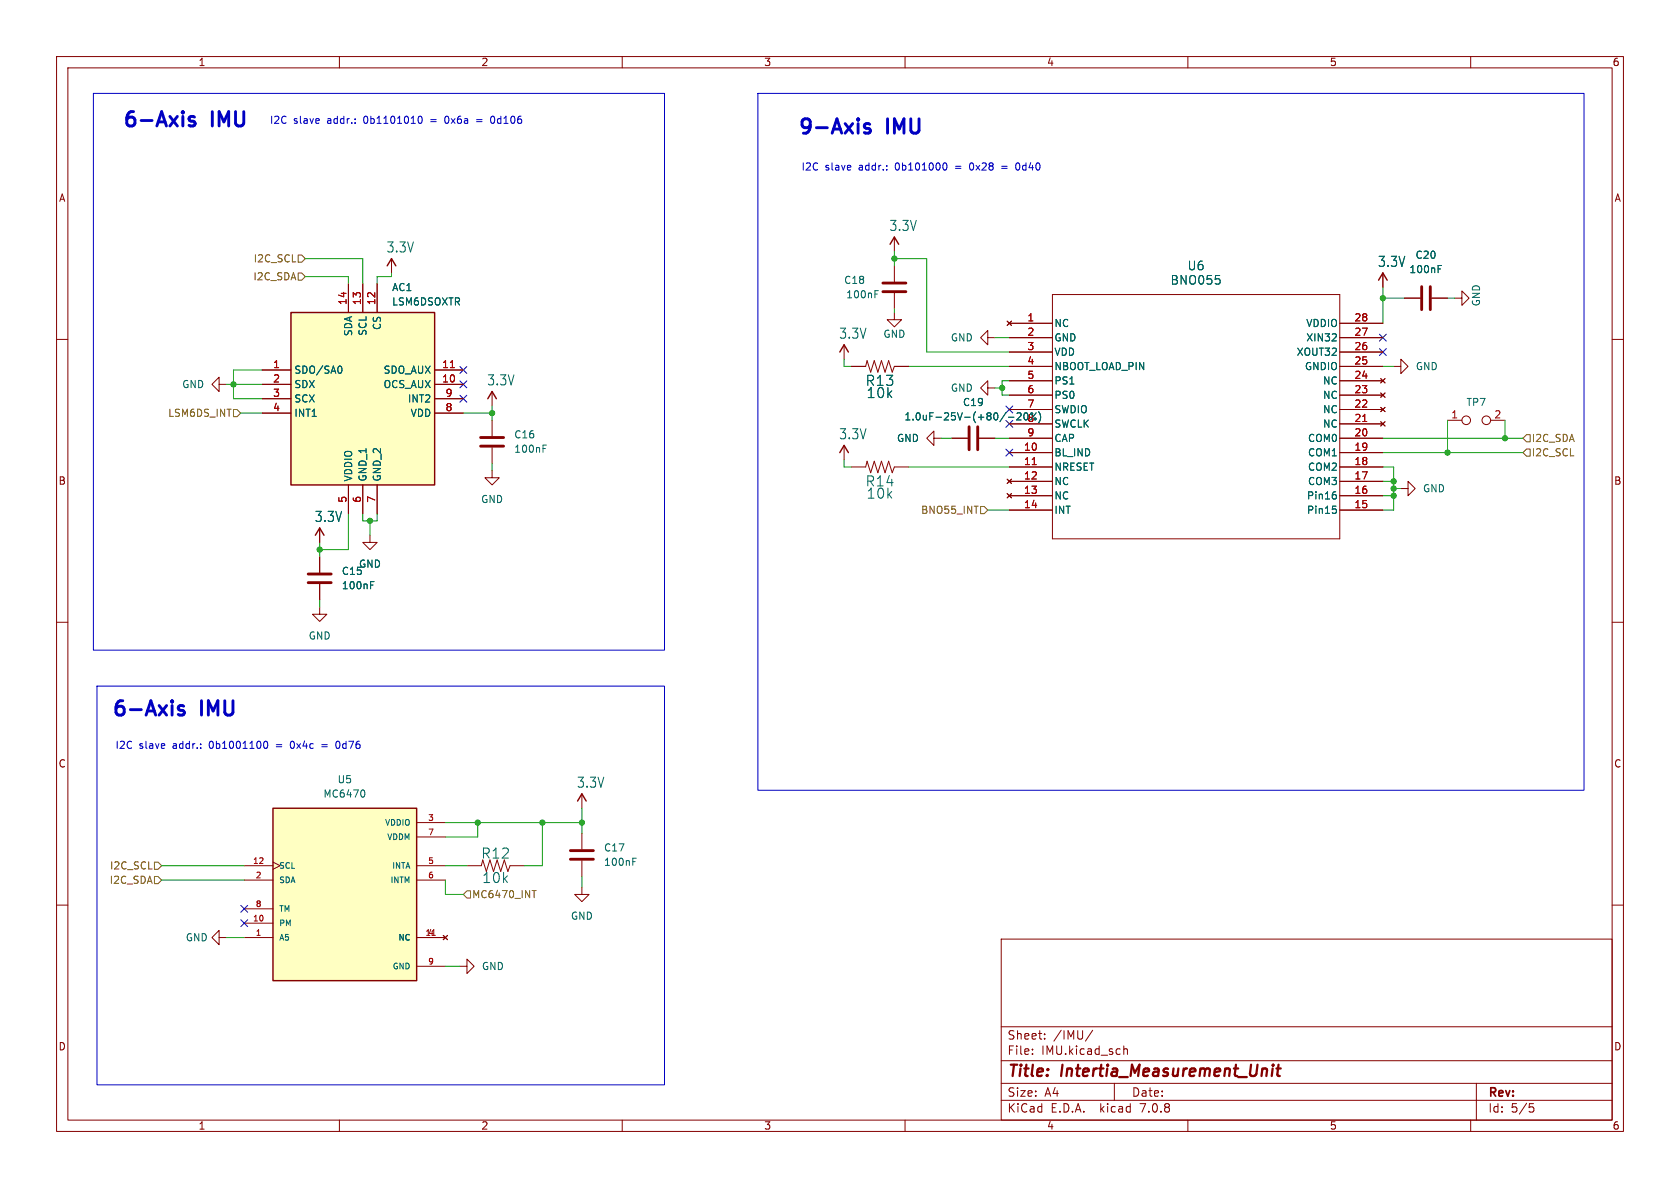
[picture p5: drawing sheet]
<svg xmlns="http://www.w3.org/2000/svg" width="297mm" height="210mm" viewBox="0 0 297 210" stroke-linecap="round" stroke-linejoin="round" font-family="sans-serif">
<g fill="none" stroke="#840000" stroke-width=".18">
<path d="M10 10h277v190h-277zM12 12h273v186h-273zM60 10v2M110 10v2M160 10v2M210 10v2M260 10v2M10 60h2M61.6 50.2v5M64.1 50.2v5M66.7 50.2v5M69.2 45.7v2.6"/>
<path d="M158.1 55.2v1.3h1.3l-1.3 1.3-1.3-1.3h1.3M158.1 41.9v2.6M158.1 47v2.8M158.1 51.8v2.8M174.6 59.7v-1.3l-1.2 1.3 1.2 1.3v-1.3h1.3M178.1 56.8l.7 .7M178.4 57.2h7.7M178.4 59.7h7.7M178.8 56.8l-.7 .7M186.1 52.1h50.8v43.2h-50.8zM236.9 57.2h7.6M236.9 59.7h7.6"/>
<path d="M244.5 48.3v2.5M248.3 52.7h2.8M253.1 52.7h2.8M257.2 52.7h1.2v-1.3l1.3 1.3-1.3 1.3v-1.3M285 60h2M38.7 67.9v-1.2l-1.2 1.2 1.2 1.3v-1.3h1.3M46.4 65.4h5M46.4 67.9h5M46.4 70.5h5M46.4 73h5M76.8 65.4h5.1M76.8 67.9h5.1"/>
<path d="M76.8 70.5h5.1M76.8 73h5.1M87 69.2v2.6M87 74.3v2.8M87 79.1v2.8M149.2 61v2.5M149.2 78.7v2.6M150.5 64.8h2.5l.3-1 .6 2 .7-2 .6 2 .6-2 .7 2 .6-2 .6 2 .4-1h2.6M165.1 77.5v-1.3l-1.3 1.3 1.3 1.2v-1.2h1.3M168.3 77.5h2.8M173.1 77.5h2.8M174.6 68.6v-1.3l-1.2 1.3 1.2 1.3v-1.3h1.3"/>
<path d="M178.4 77.5h7.7M178.4 74.9h7.7M178.4 72.4h7.7M178.4 69.9h7.7M178.4 67.3h7.7M178.4 62.2h7.7M178.4 64.8h7.7M236.9 77.5h7.6M236.9 74.9h7.6M236.9 72.4h7.6M236.9 69.9h7.6M236.9 67.3h7.6"/>
<path d="M236.9 62.2h7.6M236.9 64.8h7.6M244.1 74.5l.8 .8M244.1 72l.8 .8M244.1 69.5l.8 .7M244.1 66.9l.8 .8M244.9 74.5l-.8 .8M244.9 72l-.8 .8M244.9 69.5l-.8 .7M244.9 66.9l-.8 .8M246.4 64.8h1.2v-1.3l1.3 1.3-1.3 1.2v-1.2M255.9 74.3h2.5"/>
<path d="M263.5 74.3h2.6M56.5 93.3v2.6M56.5 98.4v2.8M61.6 85.7v5.1M64.1 85.7v5.1M65.4 94.6v1.3h1.3l-1.3 1.3-1.3-1.3h1.3M66.7 85.7v5.1M87 83.2v1.3h1.3l-1.3 1.2-1.3-1.2h1.3M150.5 82.6h2.5l.3-1.1 .6 2.1 .7-2.1 .6 2.1 .6-2.1 .7 2.1 .6-2.1 .6 2.1 .4-1h2.6M178.1 84.7l.7 .8M178.1 87.2l.7 .8M178.4 80h7.7"/>
<path d="M178.4 82.6h7.7M178.4 85.1h7.7M178.4 87.6h7.7M178.4 90.2h7.7M178.8 84.7l-.7 .8M178.8 87.2l-.7 .8M236.9 80h7.6M236.9 82.6h7.6M236.9 85.1h7.6M236.9 87.6h7.6M236.9 90.2h7.6M247.6 86.4h1.3v-1.3l1.3 1.3-1.3 1.2v-1.2"/>
<path d="M10 110h2M56.5 107.3v1.3h1.3l-1.3 1.3-1.3-1.3h1.3M56.5 103.3v2.7M285 110h2M10 160h2M43.2 153h5.1M43.2 155.6h5.1M48.3 152.4l1.2 .6-1.2 .7M73.7 153h5M73.7 155.6h5M73.7 145.4h5M73.7 148h5"/>
<path d="M82.5 153h2.6l.2-1 .7 2.1 .6-2.1 .6 2.1 .7-2.1 .6 2.1 .7-2.1 .6 2.1 .4-1.1h2.5M102.9 156.8v1.3h1.2l-1.2 1.3-1.3-1.3h1.3M102.9 140.3v2.6M102.9 147.3v2.8M102.9 152.1v2.8M285 160h2M38.7 165.7v-1.2l-1.2 1.2 1.2 1.3v-1.3h1.3M43.2 165.7h5.1M43.2 163.2h5.1M43.2 160.7h5.1M73.7 165.7h5M73.7 170.8h5"/>
<path d="M78.4 165.4l.7 .7M79.1 165.4l-.7 .7M81.3 170.8h1.2v-1.3l1.3 1.3-1.3 1.3v-1.3M177 166h108v32h-108zM60 198v2M110 198v2M160 198v2M177 194.5h108M177 191.5h108M177 187.5h108M177 181.5h108M182.5 186.3v.1"/>
<path d="M182.5 185.5v.1M184.7 183.6v.1M184.7 182.8v.1M193.2 182.1l-1.3 2M197 191.5v3M198.7 184.9v1.5M198.7 185.5l.2-.1 .3 .1 .1 .9M210 198v2M260 198v2M261 191.5v6.5M270.4 195.1h.7M270.5 195.7h.4l.3 .3-.2 .5-.5 .1"/>
<circle cx="259.2" cy="74.3" r=".76"/>
<circle cx="262.8" cy="74.3" r=".76"/>
</g>
<path d="M225 188.9l-.2 1.3M225.1 188.2l-.1 .1 .1 .1M225.1 188.2l.1 .1-.1 .1M225.1 188.2v.2M225.7 188.9h.7M226 188.2l-.2 1.7 .1 .2 .4 .1" fill="none" stroke="#840000" stroke-width=".4"/>
<path d="M156.1 51.6h4M156.1 50h4M251.3 50.7v4M252.9 50.7v4M85 78.9h4M85 77.3h4M171.3 75.4v4.1M172.8 75.4v4.1M54.5 103h4M54.5 101.5h4M100.8 151.9h4.1M100.8 150.4h4.1" fill="none" stroke="#840000" stroke-width=".51"/>
<g fill="none" stroke="#006464" stroke-width=".18">
<path d="M154.7 52h.4M154.7 51.4h.6M215.6 49.4v.7M254.2 47.5h.5M254.2 46.9h.6M60.1 64.7a.79 .79 0 0 1 0 1.3M96 79.3h.4M96 78.7h.6M178.3 73.8h1M179.8 73.1l.5-.1 .2 .3-.8 .9h.8M183 73.9l.2 .2-.2 .1M183.2 73l-1 1.2"/>
<path d="M183.6 72.8a1.46 1.46 0 0 1 0 1.9M235.6 89.5h.6M235.9 86.9h.2M236 90l.3 .2v.3l-.3 .2M236 87.4l.3 .3v.3l-.3 .2M65.5 103.4h.4M65.5 102.8h.6M64.2 139.6a.79 .79 0 0 1 0 1.3M111.9 152.3h.4M111.9 151.7h.6"/>
</g>
<path d="M79.6 65h.7M240.9 74.5h.7M182.5 82.1h.7M76.4 165.3h.6" fill="none" stroke="#a90000" stroke-width=".18"/>
<path d="M51.4 55.2h25.4v30.5h-25.4zM68.5 47l.7-1.3 .8 1.3M157.4 43.2l.7-1.3 .8 1.3M243.7 49.5l.8-1.2 .7 1.2M86.2 70.5l.8-1.3 .8 1.3M148.5 62.2l.7-1.2 .8 1.2M55.8 94.6l.7-1.3 .8 1.3M148.5 80l.7-1.3 .8 1.3M48.3 142.9h25.4v30.5h-25.4zM102.1 141.6l.8-1.3 .7 1.3" fill="none" stroke="#840000" stroke-width=".25"/>
<g fill="#ffffc2" stroke="#ffffc2" stroke-width=".18">
<path d="M48.3 142.9h25.4v30.5h-25.4z"/>
<path d="M51.4 55.2h25.4v30.5h-25.4z"/>
</g>
<path d="M52.7 45.1h.6l.7 .6-.7 .7h-.6zM52.7 48.3h.6l.7 .6-.7 .6h-.6zM41.3 72.4h.6l.6 .6-.6 .7h-.6zM269.2 77.5l.7-.7h.6v1.3h-.6zM173.4 89.5h.6l.6 .7-.6 .6h-.6zM269.2 80l.7-.6h.6v1.2h-.6zM27.3 154.9h.6l.7 .7-.7 .6h-.6zM27.3 152.4h.6l.7 .6-.7 .7h-.6zM82.5 157.5h.7v1.3h-.7l-.6-.7zM94.1 157.4h.7" fill="none" stroke="#725600" stroke-width=".18"/>
<path d="M34.4 20.7l-.6-.1-.4 .3 .1 .4 .9 .2 .1 .3-.1 .4-.3 .1-.7-.1M153.8 22l-.6-.2-.4 .4 .1 .4 .9 .2 .1 .3-.1 .3-.3 .1-.7-.1M32.5 124.8l-.6-.1-.4 .4 .1 .3 .9 .3 .1 .2-.1 .4-.3 .1-.7-.1" fill="none" stroke="#0000c2" stroke-width=".51"/>
<g fill="none" stroke="#0000c2" stroke-width=".18">
<path d="M16.5 16.5h101v98.4h-101zM134 16.5h146v123.2h-146zM73.9 21l.1-.3 .2-.2a.68 .68 0 0 1 .5 .7 .68 .68 0 0 1-.5 .6l-.2-.1-.1-.4M78.8 20.6l-.2 .4 .2 .8M84.3 21.1h.9M84.3 21.5h.9M87.3 20.6l-.1-.1a.68 .68 0 0 0-.5 .7 .68 .68 0 0 0 .5 .6h.1M166.9 28.9l.1-.1a.68 .68 0 0 1 .4 .6 .68 .68 0 0 1-.4 .7l-.1-.1M171.6 28.9l-.2 .4 .2 .7M177.1 29.4h1M177.1 29.8h1M180.1 28.9l-.1-.1a.68 .68 0 0 0-.5 .6 .68 .68 0 0 0 .5 .7l.1-.1"/>
<path d="M17.1 121.3h100.4v70.5h-100.4zM46.6 131.5l.1-.3 .2-.2a.68 .68 0 0 1 .4 .7 .68 .68 0 0 1-.4 .6l-.2-.1-.1-.4M51.5 131.1l-.2 .4 .2 .7M56.9 131.6h1M56.9 132h1M59.9 131.1l-.1-.1a.68 .68 0 0 0-.5 .7 .68 .68 0 0 0 .5 .6l.1-.1"/>
</g>
<g fill="none" stroke="#009600" stroke-width=".18">
<path d="M54 48.9h7.6v1.3M54 45.7h10.1v4.5M69.2 48.3v.6h-2.5v1.3M158.1 45.7h5.7v16.5h14.6M158.1 44.5v2.5M158.1 54.6v.6M175.9 59.7h2.5M244.5 52.7h3.8M244.5 50.8v6.4M255.9 52.7h1.3M40 67.9h6.4M42.5 73h3.9"/>
<path d="M46.4 65.4h-5.1v5.1h5.1M81.9 73h5.1M87 71.8v2.5M149.2 63.5v1.3h1.3M160.7 64.8h17.7M166.4 77.5h1.9M175.9 77.5h2.5M175.9 68.6h1.3M178.4 67.3h-1.2v2.6h1.2M244.5 64.8h1.9M244.5 77.5h24.7M255.9 74.3v5.7"/>
<path d="M266.1 74.3v3.2M56.5 95.9v2.5M61.6 90.8v6.4h-5.1M64.1 90.8v1.3h2.6v-1.3M65.4 92.1v2.5M87 81.9v1.3M149.2 81.3v1.3h1.3M160.7 82.6h17.7M174.6 90.2h3.8M244.5 82.6h1.9v7.6h-1.9M244.5 87.6h1.9M244.5 80h24.7"/>
<path d="M244.5 85.1h1.9M246.4 86.4h1.2M56.5 106v1.3M28.6 153h14.6M28.6 155.6h14.6M78.7 145.4h24.2M78.7 153h3.8M78.7 155.6v2.5h3.2M84.5 145.4v2.6h-5.8M95.9 145.4v7.6h-3.2M102.9 142.9v4.4M102.9 154.9v1.9"/>
<path d="M40 165.7h3.2M78.7 170.8h2.6"/>
</g>
<g fill="none" stroke="#000084" stroke-width=".18">
<path d="M243.9 59.1l1.2 1.2M245.1 59.1l-1.2 1.2M81.3 67.3l1.2 1.3M81.3 69.9l1.2 1.2M81.3 64.8l1.2 1.2M82.5 67.3l-1.2 1.3M82.5 69.9l-1.2 1.2M82.5 64.8l-1.2 1.2M177.8 74.3l1.2 1.2M177.8 71.8l1.2 1.2M177.8 79.4l1.2 1.2M179 74.3l-1.2 1.2"/>
<path d="M179 71.8l-1.2 1.2M179 79.4l-1.2 1.2M243.9 61.6l1.2 1.2M245.1 61.6l-1.2 1.2M42.6 162.6l1.2 1.2M42.6 160l1.2 1.3M43.8 162.6l-1.2 1.2M43.8 160l-1.2 1.3"/>
</g>
<g fill="#009600" stroke="#009600" stroke-width=".18">
<circle cx="246.4" cy="87.6" r=".46"/>
<circle cx="87" cy="73" r=".46"/>
<circle cx="65.4" cy="92.1" r=".46"/>
<circle cx="41.3" cy="67.9" r=".46"/>
<circle cx="102.9" cy="145.4" r=".46"/>
<circle cx="95.9" cy="145.4" r=".46"/>
<circle cx="84.5" cy="145.4" r=".46"/>
<circle cx="158.1" cy="45.7" r=".46"/>
<circle cx="177.2" cy="68.6" r=".46"/>
<circle cx="255.9" cy="80" r=".46"/>
<circle cx="246.4" cy="85.1" r=".46"/>
<circle cx="246.4" cy="86.4" r=".46"/>
<circle cx="266.1" cy="77.5" r=".46"/>
<circle cx="244.5" cy="52.7" r=".46"/>
<circle cx="56.5" cy="97.2" r=".46"/>
</g>
<g font-size="3.5" fill="#0000c2">
<text x="21.6" y="22.6">6-Axis</text>
<text x="37.6" y="22.6">IMU</text>
<text x="141" y="23.9">9-Axis</text>
<text x="157" y="23.9">IMU</text>
<text x="19.7" y="126.8">6-Axis</text>
<text x="35.7" y="126.8">IMU</text>
</g>
<g font-size="2.8" fill="#840000">
<text x="178" y="190.9">Title:</text>
<text x="187.7" y="190.9">Intertia_Measurement_Unit</text>
</g>
<g font-size="2.5" fill="#006464">
<text x="157.2" y="41">3.3V</text>
<text x="68.3" y="44.8">3.3V</text>
<text x="243.5" y="47.4">3.3V</text>
<text x="148.3" y="60.1">3.3V</text>
<text x="86" y="68.3">3.3V</text>
<text x="152.9" y="68.4">R13</text>
<text x="153.1" y="70.6">10k</text>
<text x="148.3" y="77.9">3.3V</text>
<text x="152.9" y="86.2">R14</text>
<text x="153.1" y="88.4">10k</text>
<text x="55.6" y="92.5">3.3V</text>
<text x="101.9" y="139.5">3.3V</text>
<text x="85" y="152">R12</text>
<text x="85.2" y="156.3">10k</text>
</g>
<g font-size="2.1" fill="#006464">
<text x="209.9" y="48">U6</text>
<text x="206.8" y="50.5">BNO055</text>
</g>
<g font-size="2.1" fill="#840000">
<text x="178" y="184">Sheet:</text>
<text x="186.2" y="184">/IMU/</text>
<text x="178" y="186.7">File:</text>
<text x="184.1" y="186.7">IMU.kicad_sch</text>
<text x="178" y="196.9">KiCad</text>
<text x="178" y="194.1">Size:</text>
<text x="184.7" y="194.1">A4</text>
<text x="185.7" y="196.9">E.D.A.</text>
<text x="194.6" y="196.9">kicad</text>
<text x="200" y="194.1">Date:</text>
<text x="201.8" y="196.9">7.0.8</text>
<text x="263" y="194.3">Rev:</text>
<text x="263" y="196.9">Id:</text>
<text x="267.1" y="196.9">5/5</text>
</g>
<g font-size="1.8" fill="#840000">
<text x="35" y="11.9">1</text>
<text x="85" y="11.9">2</text>
<text x="135" y="11.9">3</text>
<text x="185" y="11.9">4</text>
<text x="235" y="11.9">5</text>
<text x="285" y="11.9">6</text>
<text x="10.3" y="35.9">A</text>
<text x="285.3" y="35.9">A</text>
<text x="10.3" y="85.9">B</text>
<text x="285.3" y="85.9">B</text>
<text x="10.3" y="135.9">C</text>
<text x="285.3" y="135.9">C</text>
<text x="10.3" y="185.9">D</text>
<text x="285.3" y="185.9">D</text>
<text x="35" y="199.9">1</text>
<text x="85" y="199.9">2</text>
<text x="135" y="199.9">3</text>
<text x="185" y="199.9">4</text>
<text x="235" y="199.9">5</text>
<text x="285" y="199.9">6</text>
</g>
<g font-size="1.8" fill="#0000c2">
<text x="47.6" y="22">I2C</text>
<text x="51.9" y="22">slave</text>
<text x="57.9" y="22">addr.:</text>
<text x="64.6" y="22">0b1101010</text>
<text x="76.6" y="22">=</text>
<text x="79.3" y="22">0x6a</text>
<text x="87.8" y="22">0d106</text>
<text x="141.6" y="30.2">I2C</text>
<text x="145.9" y="30.2">slave</text>
<text x="151.9" y="30.2">addr.:</text>
<text x="158.5" y="30.2">0b101000</text>
<text x="169.3" y="30.2">=</text>
<text x="172.1" y="30.2">0x28</text>
<text x="180.6" y="30.2">0d40</text>
<text x="20.3" y="132.5">I2C</text>
<text x="24.6" y="132.5">slave</text>
<text x="30.6" y="132.5">addr.:</text>
<text x="37.3" y="132.5">0b1001100</text>
<text x="49.3" y="132.5">=</text>
<text x="52" y="132.5">0x4c</text>
<text x="60.4" y="132.5">0d76</text>
</g>
<g font-size="1.8" fill="#725600">
<text x="44.8" y="46.6">I2C_SCL</text>
<text x="44.7" y="49.8">I2C_SDA</text>
<text x="29.6" y="73.9">LSM6DS_INT</text>
<text x="270.7" y="80.9">I2C_SCL</text>
<text x="270.7" y="78.3">I2C_SDA</text>
<text x="162.7" y="91">BNO55_INT</text>
<text x="19.4" y="153.9">I2C_SCL</text>
<text x="19.3" y="156.4">I2C_SDA</text>
<text x="83.4" y="159">MC6470_INT</text>
</g>
<g font-size="1.8" fill="#006464">
<text x="250.1" y="45.9">C20</text>
<text x="69.2" y="51.7">AC1</text>
<text x="149.1" y="50.4">C18</text>
<text x="149.5" y="52.9">100nF</text>
<text x="249.1" y="48.5">100nF</text>
<text x="62.5" y="59.5" transform="rotate(-90 62.5 59.5)">SDA</text>
<text x="65" y="59.5" transform="rotate(-90 65 59.5)">SCL</text>
<text x="67.5" y="58.4" transform="rotate(-90 67.5 58.4)">CS</text>
<text x="69.2" y="54.2">LSM6DSOXTR</text>
<text x="156.1" y="59.9">GND</text>
<text x="186.3" y="58">NC</text>
<text x="230.8" y="58">VDDIO</text>
<text x="261.8" y="54.2" transform="rotate(-90 261.8 54.2)">GND</text>
<text x="168" y="60.6">GND</text>
<text x="186.3" y="60.6">GND</text>
<text x="186.3" y="63.1">VDD</text>
<text x="186.3" y="65.6">NBOOT_LOAD_PIN</text>
<text x="229.1" y="63.1">XOUT32</text>
<text x="230.6" y="65.6">GNDIO</text>
<text x="230.8" y="60.6">XIN32</text>
<text x="250.2" y="65.6">GND</text>
<text x="32.1" y="68.8">GND</text>
<text x="51.9" y="66.3">SDO/SA0</text>
<text x="51.9" y="68.8">SDX</text>
<text x="51.9" y="71.3">SCX</text>
<text x="67.7" y="68.8">OCS_AUX</text>
<text x="67.7" y="66.3">SDO_AUX</text>
<text x="72" y="71.3">INT2</text>
<text x="168" y="69.4">GND</text>
<text x="170.1" y="72">C19</text>
<text x="186.3" y="68.2">PS1</text>
<text x="186.3" y="70.7">PS0</text>
<text x="233.8" y="70.7">NC</text>
<text x="233.8" y="68.2">NC</text>
<text x="259.2" y="72">TP7</text>
<text x="51.9" y="73.9">INT1</text>
<text x="72.5" y="73.9">VDD</text>
<text x="90.8" y="77.7">C16</text>
<text x="159.8" y="74.5">1.0uF-25V-(+80/-20%)</text>
<text x="181.5" y="74.7">8</text>
<text x="186.3" y="73.3">SWDIO</text>
<text x="186.3" y="75.8">SWCLK</text>
<text x="233.8" y="75.8">NC</text>
<text x="233.8" y="73.3">NC</text>
<text x="90.8" y="80.2">100nF</text>
<text x="158.5" y="78.3">GND</text>
<text x="186.3" y="80.9">BL_IND</text>
<text x="186.3" y="83.4">NRESET</text>
<text x="186.3" y="78.3">CAP</text>
<text x="231.1" y="83.4">COM2</text>
<text x="231.1" y="80.9">COM1</text>
<text x="231.1" y="78.3">COM0</text>
<text x="62.5" y="85.2" transform="rotate(-90 62.5 85.2)">VDDIO</text>
<text x="65" y="85.2" transform="rotate(-90 65 85.2)">GND_1</text>
<text x="67.5" y="85.2" transform="rotate(-90 67.5 85.2)">GND_2</text>
<text x="85" y="89.1">GND</text>
<text x="186.3" y="86">NC</text>
<text x="186.3" y="88.5">NC</text>
<text x="231" y="88.5">Pin16</text>
<text x="231.1" y="86">COM3</text>
<text x="251.5" y="87.2">GND</text>
<text x="186.3" y="91">INT</text>
<text x="231" y="91">Pin15</text>
<text x="60.3" y="101.8">C15</text>
<text x="63.4" y="100.6">GND</text>
<text x="60.3" y="104.4">100nF</text>
<text x="54.5" y="113.3">GND</text>
<text x="57.1" y="141.2">MC6470</text>
<text x="59.6" y="138.7">U5</text>
<text x="106.7" y="153.3">100nF</text>
<text x="106.7" y="150.7">C17</text>
<text x="32.7" y="166.6">GND</text>
<text x="100.8" y="162.8">GND</text>
<text x="85.1" y="171.7">GND</text>
</g>
<g font-size="1.8" fill="#a90000">
<text x="61.3" y="54" transform="rotate(-90 61.3 54)">14</text>
<text x="63.9" y="54" transform="rotate(-90 63.9 54)">13</text>
<text x="66.4" y="54" transform="rotate(-90 66.4 54)">12</text>
<text x="181.5" y="56.9">1</text>
<text x="181.5" y="59.4">2</text>
<text x="239.4" y="59.4">27</text>
<text x="239.4" y="56.9">28</text>
<text x="48.2" y="65.2">1</text>
<text x="78.1" y="65.2">11</text>
<text x="181.5" y="62">3</text>
<text x="181.5" y="64.5">4</text>
<text x="239.4" y="62">26</text>
<text x="239.4" y="64.5">25</text>
<text x="48.2" y="67.7">2</text>
<text x="48.2" y="70.2">3</text>
<text x="78.1" y="67.7">10</text>
<text x="78.7" y="70.2">9</text>
<text x="181.5" y="67.1">5</text>
<text x="181.5" y="69.6">6</text>
<text x="239.4" y="69.6">23</text>
<text x="239.4" y="67.1">24</text>
<text x="48.2" y="72.8">4</text>
<text x="78.7" y="72.8">8</text>
<text x="181.5" y="72.1">7</text>
<text x="181.5" y="77.2">9</text>
<text x="239.4" y="77.2">20</text>
<text x="239.4" y="74.7">21</text>
<text x="239.4" y="72.1">22</text>
<text x="256.5" y="74">1</text>
<text x="264.1" y="74">2</text>
<text x="180.9" y="79.8">10</text>
<text x="180.9" y="82.3">11</text>
<text x="239.4" y="82.3">18</text>
<text x="239.4" y="79.8">19</text>
<text x="61.3" y="89" transform="rotate(-90 61.3 89)">5</text>
<text x="63.9" y="89" transform="rotate(-90 63.9 89)">6</text>
<text x="66.4" y="89" transform="rotate(-90 66.4 89)">7</text>
<text x="180.9" y="84.8">12</text>
<text x="180.9" y="87.4">13</text>
<text x="180.9" y="89.9">14</text>
<text x="239.4" y="84.8">17</text>
<text x="239.4" y="89.9">15</text>
<text x="239.4" y="87.4">16</text>
</g>
<g font-size="1.4" fill="#006464">
<text x="67.9" y="146.2">VDDIO</text>
<text x="68.3" y="148.7">VDDM</text>
<text x="49.3" y="153.8">SCL</text>
<text x="69.2" y="153.8">INTA</text>
<text x="49.3" y="156.3">SDA</text>
<text x="49.3" y="161.4">TM</text>
<text x="68.9" y="156.3">INTM</text>
<text x="49.3" y="166.5">A5</text>
<text x="49.3" y="163.9">PM</text>
<text x="70.3" y="166.5">NC</text>
<text x="69.3" y="171.6">GND</text>
</g>
<g font-size="1.4" fill="#a90000">
<text x="75.6" y="145.2">3</text>
<text x="75.6" y="147.7">7</text>
<text x="44.6" y="152.8">12</text>
<text x="45.1" y="155.3">2</text>
<text x="75.6" y="152.8">5</text>
<text x="75.6" y="155.3">6</text>
<text x="45.1" y="160.4">8</text>
<text x="44.6" y="162.9">10</text>
<text x="45.1" y="165.5">1</text>
<text x="75.6" y="165.5">4</text>
<text x="75.6" y="170.6">9</text>
</g>
</svg>
